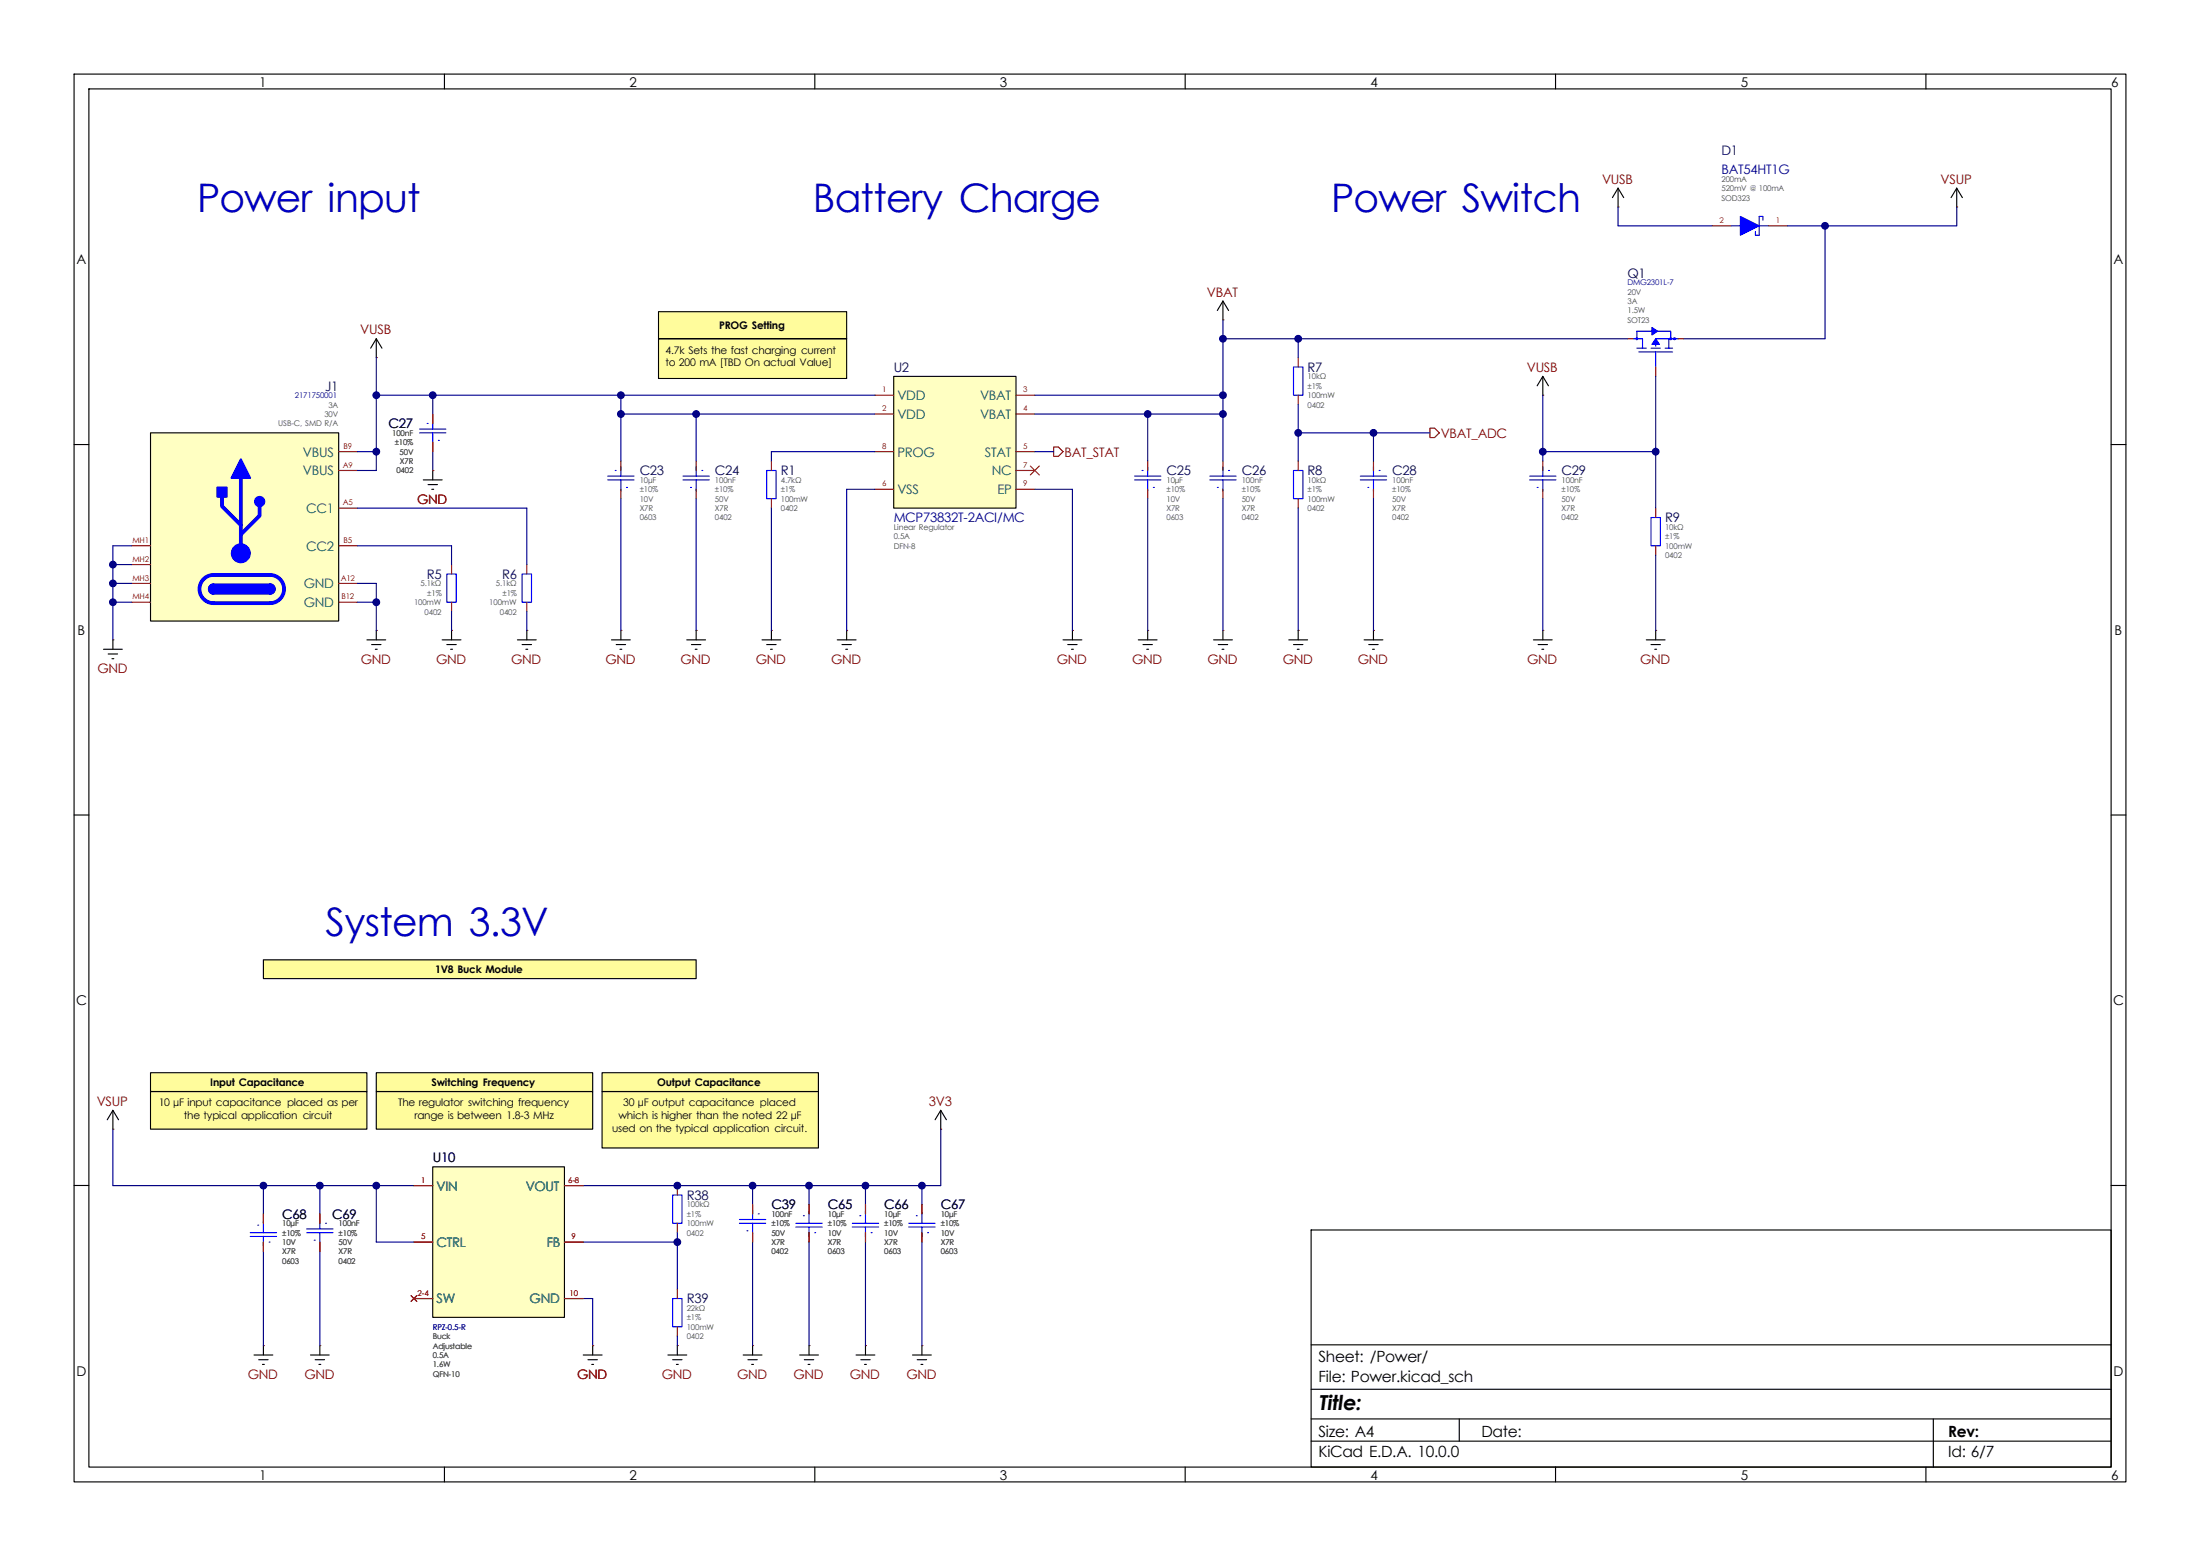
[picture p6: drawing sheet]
<svg xmlns="http://www.w3.org/2000/svg" width="297mm" height="210mm" viewBox="0 0 297 210" stroke-linecap="round" stroke-linejoin="round" font-family="sans-serif">
<path d="M0 0h297v210h-297z" fill="#fff" stroke="#fff" stroke-width=".14"/>
<g fill="none" stroke="#000" stroke-width=".15">
<path d="M10 10h277v190h-277zM12 12h273v186h-273zM60 10v2M110 10v2M160 10v2M210 10v2M260 10v2M10 60h2M285 60h2M10 110h2M285 110h2M10 160h2"/>
<path d="M177 166h108v32h-108zM285 160h2M60 198v2M110 198v2M160 198v2M177 194.5h108M177 191.5h108M177 187.5h108M177 181.5h108M197 191.5v3M210 198v2M260 198v2"/>
<path d="M261 191.5v6.5"/>
</g>
<g fill="#fffc9c">
<path d="M81.3 147.3h29.2v7.6h-29.2z"/>
<path d="M20.3 147.3h29.2v5.1h-29.2z"/>
<path d="M50.8 144.8h29.2v2.5h-29.2z"/>
<path d="M81.3 144.8h29.2v2.5h-29.2z"/>
<path d="M88.9 45.7h25.4v5.4h-25.4z"/>
<path d="M88.9 42.1h25.4v3.6h-25.4z"/>
<path d="M35.6 129.5h58.4v2.6h-58.4z"/>
<path d="M50.8 147.3h29.2v5.1h-29.2z"/>
<path d="M20.3 144.8h29.2v2.5h-29.2z"/>
</g>
<path d="M20.3 58.4h25.4v25.4h-25.4z" fill="#ffffc2"/>
<g fill="none" stroke="#000" stroke-width=".15">
<path d="M218.4 25.4l-.7 1.3M218.4 25.4l.8 1.3M218.4 25.4v2.5M20.3 58.4h25.4v25.4h-25.4zM57.1 64.8h2.6M57.8 65.4h1.3M58.3 66h.2M58.4 63.5v1.3M14 87.6h2.5M14.6 88.3h1.3M15.1 88.9h.3M15.2 86.4v1.2"/>
<path d="M15.2 149.9l-.7 1.2M15.2 149.9l.8 1.2M15.2 149.9v2.5M78.7 182.9h2.6M79.4 183.5h1.2M79.9 184.2h.2M80 181.6v1.3M90.2 182.9h2.5M90.8 183.5h1.3M91.3 184.2h.3M91.4 181.6v1.3M100.3 182.9h2.6"/>
<path d="M101 183.5h1.2M101.5 184.2h.2M101.6 181.6v1.3M115.6 182.9h2.5M116.2 183.5h1.3M116.7 184.2h.3M116.8 181.6v1.3"/>
</g>
<path d="M27.5 78.2a1.9 1.9 0 0 1 1.3-.6h7.6a1.91 1.91 0 0 1 1.9 1.9 1.91 1.91 0 0 1-1.9 1.9h-7.6a1.91 1.91 0 0 1-1.7-1.2 1.91 1.91 0 0 1 .4-2zM30 67.1v1.2l2.5 2.6M32.5 64.5v10.2M35.1 68.3v1.3l-2.6 2.5" fill="none" stroke="#00f" stroke-width=".51"/>
<path d="M28.8 78.9a.63 .63 0 0 0-.6 .6 .63 .63 0 0 0 .6 .6M36.4 78.9a.64 .64 0 0 1 .7 .6 .64 .64 0 0 1-.7 .6" fill="none" stroke="#00f" stroke-width=".25"/>
<g fill="#00f" stroke="#00f" stroke-width=".25">
<path d="M36.4 78.9a.64 .64 0 0 1 .7 .6 .64 .64 0 0 1-.7 .6z"/>
<path d="M32.5 62l1.3 2.5h-2.6z"/>
<path d="M29.3 65.8h1.3v1.3h-1.3z"/>
<path d="M28.4 79.1l.4-.2v1.2a.63 .63 0 0 1-.6-.4 .63 .63 0 0 1 .2-.6z"/>
<path d="M28.8 78.9h7.6v1.2h-7.6z"/>
<circle cx="35.1" cy="67.7" r=".63"/>
</g>
<circle cx="32.5" cy="74.7" r="1.27" fill="#00f" stroke="#00f" stroke-width=".15"/>
<g fill="none" stroke="#840000" stroke-width=".15">
<path d="M218.4 27.9h.1M58.4 55.9v1.3M58.4 59.7v1.3M17.8 78.7h2.5M17.8 73.7h2.5M17.8 76.2h2.5M45.7 68.6h2.6M45.7 63.5h2.6M45.7 78.7h2.6M45.7 73.7h2.6M45.7 61h2.6M58.4 63.5h.1"/>
<path d="M15.2 86.4h.1M17.8 81.3h2.5M45.7 81.3h2.6M15.2 152.4h.1M43.2 163.8v1.3M43.2 167.6v1.3M109.2 162.6v1.2M109.2 166.4v1.2M116.8 162.6v1.2M116.8 166.4v1.2M124.5 162.6v1.2M124.5 166.4v1.2"/>
<path d="M80 181.6h.1M91.4 181.6h.1M101.6 181.6h.1M116.8 181.6h.1"/>
</g>
<g fill="none" stroke="#00f" stroke-width=".15">
<path d="M56.6 57.9h3.6M56.6 58.4h3.6M57.7 57.2h.1M58.4 56.6v1.3M58.4 58.4v1.5M59.2 59.4h.1M41.4 165.9h3.6M41.4 166.4h3.6M42.4 167.4h.1M43.2 164.6v1.3M43.2 166.4v1.5M43.9 165.1h.1"/>
<path d="M107.4 165.6h3.6M107.4 165.1h3.6M108.5 164.1h.1M109.2 163.6v1.5M109.2 165.6v1.3M110 166.4h.1M115.1 165.6h3.5M115.1 165.1h3.5M116.1 164.1h.1M116.8 163.6v1.5M116.8 165.6v1.3M117.6 166.4h.1"/>
<path d="M122.7 165.6h3.5M122.7 165.1h3.5M123.7 164.1h.1M124.5 163.6v1.5M124.5 165.6v1.3M125.2 166.4h.1"/>
</g>
<path d="M120.6 50.8h16.6v17.8h-16.6z" fill="#ffffc2"/>
<path d="M120.6 50.8h16.6v17.8h-16.6z" fill="none" stroke="#000" stroke-width=".15"/>
<path d="M118.1 53.3h2.5M118.1 55.9h2.5M137.2 53.3h2.5M137.2 55.9h2.5M118.1 61h2.5M118.1 66h2.5M137.2 61h2.5M137.2 66h2.5M137.2 63.5h2.5" fill="none" stroke="#840000" stroke-width=".15"/>
<path d="M90.8 175.3h1.3v3.8h-1.3z" fill="#fff"/>
<path d="M90.8 175.3h1.3v3.8h-1.3z" fill="none" stroke="#00f" stroke-width=".15"/>
<path d="M50.8 85.1h.1M61 85.1h.1M91.4 174v1.3M91.4 179.1v1.2" fill="none" stroke="#840000" stroke-width=".15"/>
<path d="M49.5 86.4h2.6M50.2 87h1.2M50.7 87.6h.2M50.8 85.1v1.3M59.7 86.4h2.5M60.3 87h1.3M60.8 87.6h.3M61 85.1v1.3" fill="none" stroke="#000" stroke-width=".15"/>
<path d="M70.5 77.5h1.3v3.8h-1.3z" fill="#fff"/>
<path d="M70.5 77.5h1.3v3.8h-1.3z" fill="none" stroke="#00f" stroke-width=".15"/>
<path d="M71.1 76.2v1.3M71.1 85.1h.1M71.1 81.3v1.3" fill="none" stroke="#840000" stroke-width=".15"/>
<path d="M69.8 86.4h2.6M70.5 87h1.3M71 87.6h.2M71.1 85.1v1.3" fill="none" stroke="#000" stroke-width=".15"/>
<path d="M60.3 77.5h1.3v3.8h-1.3z" fill="#fff"/>
<g fill="none" stroke="#00f" stroke-width=".15">
<path d="M60.3 77.5h1.3v3.8h-1.3zM153.2 64.3h3.5M153.2 64.8h3.5M154.2 63.5h.1M154.9 63v1.3M154.9 64.8v1.5M155.7 65.8h.1M33.8 166.9h3.5M33.8 166.4h3.5M34.8 165.4h.1M35.6 164.8v1.6M35.6 166.9v1.2"/>
<path d="M36.3 167.6h.1"/>
</g>
<path d="M61 76.2v1.3M154.9 62.2v1.3M154.9 66v1.3M61 81.3v1.3M35.6 163.8v1.3M35.6 167.6v1.3M35.6 181.6h.1" fill="none" stroke="#840000" stroke-width=".15"/>
<path d="M34.3 182.9h2.5M34.9 183.5h1.3M35.4 184.2h.3M35.6 181.6v1.3" fill="none" stroke="#000" stroke-width=".15"/>
<path d="M58.4 157.5h17.8v20.3h-17.8z" fill="#ffffc2"/>
<path d="M50.8 45.7l-.8 1.3M50.8 45.7l.8 1.3M50.8 45.7v2.6M58.4 157.5h17.8v20.3h-17.8zM127 149.9l-.8 1.2M127 149.9l.8 1.2M127 149.9v2.5M41.9 182.9h2.5M42.5 183.5h1.3M43.1 184.2h.2M43.2 181.6v1.3" fill="none" stroke="#000" stroke-width=".15"/>
<g fill="none" stroke="#840000" stroke-width=".15">
<path d="M50.8 48.3h.1M127 152.4h.1M55.5 174.9l.8 .7M55.9 160h2.5M55.9 175.3h2.5M55.9 167.6h2.5M56.3 174.9l-.8 .7M76.2 160h2.5M76.2 175.3h2.5M76.2 167.6h2.5M101.6 162.6v1.2M101.6 166.4v1.2"/>
<path d="M43.2 181.6h.1"/>
</g>
<path d="M99.8 164.6h3.6M99.8 165.1h3.6M100.8 166.1h.1M101.6 163.3v1.3M101.6 165.1v1.5M102.4 163.8h.1" fill="none" stroke="#00f" stroke-width=".15"/>
<path d="M90.8 161.3h1.3v3.8h-1.3z" fill="#fff"/>
<path d="M82 64.3h3.6M82 64.8h3.6M83.1 63.5h.1M83.8 63v1.3M83.8 64.8v1.5M84.6 65.8h.1M90.8 161.3h1.3v3.8h-1.3z" fill="none" stroke="#00f" stroke-width=".15"/>
<path d="M83.8 62.2v1.3M83.8 66v1.3M83.8 85.1h.1M144.8 85.1h.1M154.9 85.1h.1M91.4 160v1.3M91.4 165.1v1.3M109.2 181.6h.1M124.5 181.6h.1" fill="none" stroke="#840000" stroke-width=".15"/>
<g fill="none" stroke="#000" stroke-width=".15">
<path d="M82.5 86.4h2.6M83.2 87h1.3M83.7 87.6h.2M83.8 85.1v1.3M143.5 86.4h2.5M144.1 87h1.3M144.7 87.6h.2M144.8 85.1v1.3M153.7 86.4h2.5M154.3 87h1.3M154.8 87.6h.3M154.9 85.1v1.3"/>
<path d="M107.9 182.9h2.6M108.6 183.5h1.3M109.1 184.2h.2M109.2 181.6v1.3M123.2 182.9h2.5M123.8 183.5h1.3M124.3 184.2h.3M124.5 181.6v1.3"/>
</g>
<path d="M103.5 63.5h1.3v3.8h-1.3z" fill="#fff"/>
<path d="M92.2 64.3h3.6M92.2 64.8h3.6M93.2 65.8h.1M94 63v1.3M94 64.8v1.5M94.7 63.5h.1M103.5 63.5h1.3v3.8h-1.3z" fill="none" stroke="#00f" stroke-width=".15"/>
<path d="M94 62.2v1.3M94 66v1.3M104.1 62.2v1.3M104.1 67.3v1.3M94 85.1h.1M104.1 85.1h.1M114.3 85.1h.1" fill="none" stroke="#840000" stroke-width=".15"/>
<path d="M92.7 86.4h2.5M93.3 87h1.3M93.9 87.6h.2M94 85.1v1.3M102.9 86.4h2.5M103.5 87h1.3M104 87.6h.3M104.1 85.1v1.3M113 86.4h2.6M113.7 87h1.2M114.2 87.6h.2M114.3 85.1v1.3" fill="none" stroke="#000" stroke-width=".15"/>
<path d="M174.6 49.5h1.3v3.8h-1.3z" fill="#fff"/>
<g fill="none" stroke="#00f" stroke-width=".15">
<path d="M174.6 49.5h1.3v3.8h-1.3zM183.6 64.3h3.6M183.6 64.8h3.6M184.7 65.8h.1M185.4 63v1.3M185.4 64.8v1.5M186.2 63.5h.1M206.5 64.3h3.6M206.5 64.8h3.6M207.5 65.8h.1M208.3 63v1.3M208.3 64.8v1.5"/>
<path d="M209 63.5h.1"/>
</g>
<path d="M175.3 48.3v1.2M175.3 53.3v1.3M185.4 62.2v1.3M185.4 66v1.3M208.3 62.2v1.3M208.3 66v1.3" fill="none" stroke="#840000" stroke-width=".15"/>
<path d="M174.6 63.5h1.3v3.8h-1.3z" fill="#fff"/>
<path d="M163.3 64.3h3.6M163.3 64.8h3.6M164.3 65.8h.1M165.1 63v1.3M165.1 64.8v1.5M165.9 63.5h.1M174.6 63.5h1.3v3.8h-1.3z" fill="none" stroke="#00f" stroke-width=".15"/>
<path d="M165.1 43.2h.1M208.3 53.3h.1M165.1 62.2v1.3M165.1 66v1.3M175.3 62.2v1.3M175.3 67.3v1.3M165.1 85.1h.1M175.3 85.1h.1M185.4 85.1h.1" fill="none" stroke="#840000" stroke-width=".15"/>
<g fill="none" stroke="#000" stroke-width=".15">
<path d="M165.1 40.6l-.8 1.3M165.1 40.6l.8 1.3M165.1 40.6v2.6M208.3 50.8l-.8 1.3M208.3 50.8l.7 1.3M208.3 50.8v2.5M163.8 86.4h2.6M164.5 87h1.2M165 87.6h.2M165.1 85.1v1.3M174 86.4h2.5M174.6 87h1.3"/>
<path d="M175.1 87.6h.3M175.3 85.1v1.3M184.1 86.4h2.6M184.8 87h1.3M185.3 87.6h.2M185.4 85.1v1.3"/>
</g>
<path d="M222.9 69.9h1.3v3.8h-1.3z" fill="#fff"/>
<path d="M222.9 69.9h1.3v3.8h-1.3z" fill="none" stroke="#00f" stroke-width=".15"/>
<path d="M264.2 27.9h.1M223.5 68.6v1.3M223.5 73.7v1.2M208.3 85.1h.1M223.5 85.1h.1" fill="none" stroke="#840000" stroke-width=".15"/>
<path d="M264.2 25.4l-.8 1.3M264.2 25.4l.7 1.3M264.2 25.4v2.5M207 86.4h2.5M207.6 87h1.3M208.2 87.6h.2M208.3 85.1v1.3M222.2 86.4h2.6M222.9 87h1.3M223.4 87.6h.2M223.5 85.1v1.3" fill="none" stroke="#000" stroke-width=".15"/>
<path d="M234.9 29.2l2.6 1.3-2.6 1.3z" fill="#00f"/>
<g fill="none" stroke="#00f" stroke-width=".15">
<path d="M233.7 30.5h1.2M234.9 29.2l2.6 1.3-2.6 1.3zM237.5 30.5h1.3M238 29.7v-.5h-.5v2.6h-.5v-.6M220.5 45.7h1.2v1.3M221 47h1.2M221.2 47.5h4.6M222.9 47h1.3M223 44.7h-2v1M223.5 44.7h2.1v1M223.5 47.5v2M224.8 47h1"/>
<path d="M225.3 45.7v1.3M226.6 45.7h-3.1v1"/>
<circle cx="221" cy="45.7" r=".13"/>
<circle cx="225.6" cy="45.7" r=".13"/>
<circle cx="226.1" cy="45.7" r=".13"/>
</g>
<g fill="none" stroke="#840000" stroke-width=".15">
<path d="M231.1 30.5h2.6M238.8 30.5h2.5M58.4 55.9v1.3M58.4 59.7v1.3M193 57.8h.7l.6 .6-.6 .7h-.7zM219.7 45.7h.8M223.5 49.5v1.3M226.6 45.7h.7M58.4 63.5h.1M142.2 60.3h.7l.6 .7-.6 .6h-.7zM35.6 163.8v1.3M35.6 167.6v1.3"/>
<path d="M43.2 163.8v1.3M43.2 167.6v1.3M55.5 174.9l.8 .7M55.9 160h2.5M55.9 175.3h2.5M55.9 167.6h2.5M56.3 174.9l-.8 .7M76.2 160h2.5M76.2 175.3h2.5M76.2 167.6h2.5M101.6 162.6v1.2M101.6 166.4v1.2"/>
<path d="M109.2 162.6v1.2M109.2 166.4v1.2M116.8 162.6v1.2M116.8 166.4v1.2M124.5 162.6v1.2M124.5 166.4v1.2M80 181.6h.1"/>
</g>
<g fill="#00f" stroke="#00f" stroke-width=".15">
<path d="M223.5 45.7l.5 .8h-1z"/>
<path d="M223 44.2l.8 .5-.8 .5z"/>
</g>
<g fill="none" stroke="#000084" stroke-width=".15">
<path d="M218.4 27.9v2.6h12.7M246.4 30.5v15.2h-19.1M264.2 27.9v2.6h-22.9M50.8 48.3v15.2h-2.5M50.8 53.3h67.3M58.4 53.3v2.6M83.8 55.9h34.3M83.8 53.3v8.9M94 55.9v6.3M139.7 53.3h25.4M139.7 55.9h25.4M154.9 55.9v6.3"/>
<path d="M165.1 43.2v19M165.1 45.7h54.6M175.3 58.4h17.7M175.3 45.7v2.6M175.3 54.6v7.6M185.4 58.4v3.8M208.3 53.3v8.9M223.5 50.8v17.8M15.2 76.2h2.6M15.2 78.7h2.6M17.8 73.7h-2.6v12.7M48.3 68.6h22.8v7.6"/>
<path d="M48.3 73.7h12.7v2.5M48.3 78.7h2.5v6.4M48.3 61h2.5M58.4 61v2.5M83.8 67.3v17.8M94 67.3v17.8M104.1 68.6v16.5M118.1 61h-14v1.2M118.1 66h-3.8v19.1M139.7 61h2.5M139.7 66h5.1v19.1M154.9 67.3v17.8"/>
<path d="M165.1 67.3v17.8M175.3 68.6v16.5M185.4 67.3v17.8M208.3 61h15.2M208.3 67.3v17.8M223.5 74.9v10.2M15.2 81.3h2.6M48.3 81.3h2.5M61 82.6v2.5M71.1 82.6v2.5M15.2 152.4v7.6h40.7M127 152.4v7.6h-48.3"/>
<path d="M35.6 160v3.8M35.6 168.9v12.7M43.2 160v3.8M43.2 168.9v12.7M50.8 160v7.6h5.1M78.7 175.3h1.3v6.3M78.7 167.6h12.7M91.4 166.4v7.6M101.6 160v2.6M101.6 167.6v14M109.2 160v2.6M109.2 167.6v14"/>
<path d="M116.8 160v2.6M116.8 167.6v14M124.5 160v2.6M124.5 167.6v14M91.4 180.3v1.3"/>
</g>
<path d="M139.1 62.9l1.2 1.2M140.3 62.9l-1.2 1.2" fill="none" stroke="#f00" stroke-width=".15"/>
<path d="M88.9 45.7h25.4v5.4h-25.4zM88.9 42.1h25.4v3.6h-25.4zM35.6 129.5h58.4v2.6h-58.4zM20.3 147.3h29.2v5.1h-29.2zM20.3 144.8h29.2v2.5h-29.2zM50.8 144.8h29.2v2.5h-29.2zM50.8 147.3h29.2v5.1h-29.2zM81.3 147.3h29.2v7.6h-29.2zM81.3 144.8h29.2v2.5h-29.2z" fill="none" stroke="#000" stroke-width=".15"/>
<g fill="#000084" stroke="#000084" stroke-width=".14">
<circle cx="35.6" cy="160" r=".46"/>
<circle cx="15.2" cy="76.2" r=".46"/>
<circle cx="15.2" cy="78.7" r=".46"/>
<circle cx="15.2" cy="81.3" r=".46"/>
<circle cx="43.2" cy="160" r=".46"/>
<circle cx="50.8" cy="81.3" r=".46"/>
<circle cx="83.8" cy="53.3" r=".46"/>
<circle cx="94" cy="55.9" r=".46"/>
<circle cx="58.4" cy="53.3" r=".46"/>
<circle cx="50.8" cy="53.3" r=".46"/>
<circle cx="83.8" cy="55.9" r=".46"/>
<circle cx="50.8" cy="61" r=".46"/>
<circle cx="109.2" cy="160" r=".46"/>
<circle cx="101.6" cy="160" r=".46"/>
<circle cx="116.8" cy="160" r=".46"/>
<circle cx="124.5" cy="160" r=".46"/>
<circle cx="91.4" cy="167.6" r=".46"/>
<circle cx="91.4" cy="160" r=".46"/>
<circle cx="50.8" cy="160" r=".46"/>
<circle cx="154.9" cy="55.9" r=".46"/>
<circle cx="165.1" cy="45.7" r=".46"/>
<circle cx="175.3" cy="58.4" r=".46"/>
<circle cx="185.4" cy="58.4" r=".46"/>
<circle cx="165.1" cy="53.3" r=".46"/>
<circle cx="165.1" cy="55.9" r=".46"/>
<circle cx="175.3" cy="45.7" r=".46"/>
<circle cx="208.3" cy="61" r=".46"/>
<circle cx="246.4" cy="30.5" r=".46"/>
<circle cx="223.5" cy="61" r=".46"/>
</g>
<g font-size="5.3" fill="#0000c2">
<text x="26.6" y="28.6">Power input</text>
<text x="109.7" y="28.6">Battery Charge</text>
<text x="179.7" y="28.6">Power Switch</text>
<text x="44" y="126.4">System 3.3V</text>
</g>
<text font-size="2.8" x="178" y="190.3">Title:</text>
<g font-size="2.1">
<text x="178" y="183.8">Sheet: /Power/</text>
<text x="178" y="186.5">File: Power.kicad_sch</text>
<text x="178" y="196.7">KiCad E.D.A. 10.0.0</text>
<text x="178" y="193.9">Size: A4</text>
<text x="200" y="193.9">Date:</text>
<text x="263" y="193.9">Rev:</text>
<text x="263" y="196.7">Id: 6/7</text>
</g>
<g font-size="1.8">
<text x="35" y="11.7">1</text>
<text x="85" y="11.7">2</text>
<text x="135" y="11.7">3</text>
<text x="185" y="11.7">4</text>
<text x="235" y="11.7">5</text>
<text x="285" y="11.7">6</text>
<text x="10.3" y="35.7">A</text>
<text x="285.3" y="35.7">A</text>
<text x="10.5" y="85.7">B</text>
<text x="285.5" y="85.7">B</text>
<text x="10.3" y="135.7">C</text>
<text x="285.3" y="135.7">C</text>
<text x="10.3" y="185.7">D</text>
<text x="285.3" y="185.7">D</text>
<text x="35" y="199.7">1</text>
<text x="85" y="199.7">2</text>
<text x="135" y="199.7">3</text>
<text x="185" y="199.7">4</text>
<text x="235" y="199.7">5</text>
<text x="285" y="199.7">6</text>
</g>
<g font-size="1.8" fill="#000048">
<text x="232.4" y="21">D1</text>
<text x="219.7" y="37.5">Q1</text>
<text x="43.9" y="52.7">J1</text>
<text x="120.6" y="50.2">U2</text>
<text x="176.5" y="50.2">R7</text>
<text x="52.5" y="57.8">C27</text>
<text x="86.4" y="64.2">C23</text>
<text x="96.5" y="64.2">C24</text>
<text x="105.4" y="64.2">R1</text>
<text x="157.5" y="64.2">C25</text>
<text x="167.6" y="64.2">C26</text>
<text x="176.5" y="64.2">R8</text>
<text x="188" y="64.2">C28</text>
<text x="210.8" y="64.2">C29</text>
<text x="224.8" y="70.5">R9</text>
<text x="57.6" y="78.1">R5</text>
<text x="67.8" y="78.1">R6</text>
<text x="58.4" y="156.9">U10</text>
<text x="92.7" y="162">R38</text>
<text x="38.1" y="164.5">C68</text>
<text x="44.8" y="164.5">C69</text>
<text x="104.1" y="163.2">C39</text>
<text x="111.8" y="163.2">C65</text>
<text x="119.4" y="163.2">C66</text>
<text x="127" y="163.2">C67</text>
<text x="92.7" y="175.9">R39</text>
</g>
<g font-size="1.8" fill="#000084">
<text x="232.4" y="23.5">BAT54HT1G</text>
<text x="120.6" y="70.5">MCP73832T-2ACI/MC</text>
</g>
<g font-size="1.8" fill="#840000">
<text x="216.3" y="24.8">VUSB</text>
<text x="262" y="24.8">VSUP</text>
<text x="162.9" y="40">VBAT</text>
<text x="48.6" y="45.1">VUSB</text>
<text x="206.1" y="50.2">VUSB</text>
<text x="194.5" y="59.1">VBAT_ADC</text>
<text x="143.7" y="61.6">BAT_STAT</text>
<text x="56.3" y="68">GND</text>
<text x="48.7" y="89.6">GND</text>
<text x="58.9" y="89.6">GND</text>
<text x="69" y="89.6">GND</text>
<text x="81.7" y="89.6">GND</text>
<text x="91.9" y="89.6">GND</text>
<text x="102" y="89.6">GND</text>
<text x="112.2" y="89.6">GND</text>
<text x="142.7" y="89.6">GND</text>
<text x="152.8" y="89.6">GND</text>
<text x="163" y="89.6">GND</text>
<text x="173.2" y="89.6">GND</text>
<text x="183.3" y="89.6">GND</text>
<text x="206.2" y="89.6">GND</text>
<text x="221.4" y="89.6">GND</text>
<text x="13.1" y="90.8">GND</text>
<text x="13.1" y="149.3">VSUP</text>
<text x="125.4" y="149.3">3V3</text>
<text x="33.5" y="186.1">GND</text>
<text x="41.1" y="186.1">GND</text>
<text x="77.9" y="186.1">GND</text>
<text x="89.3" y="186.1">GND</text>
<text x="99.5" y="186.1">GND</text>
<text x="107.1" y="186.1">GND</text>
<text x="114.7" y="186.1">GND</text>
<text x="122.4" y="186.1">GND</text>
</g>
<g font-size="1.8" fill="#006464">
<text x="121.2" y="54">VDD</text>
<text x="121.2" y="56.5">VDD</text>
<text x="132.3" y="54">VBAT</text>
<text x="132.3" y="56.5">VBAT</text>
<text x="40.9" y="64.2">VBUS</text>
<text x="40.9" y="61.6">VBUS</text>
<text x="121.2" y="61.6">PROG</text>
<text x="132.9" y="61.6">STAT</text>
<text x="133.9" y="64.2">NC</text>
<text x="41.3" y="69.2">CC1</text>
<text x="121.2" y="66.7">VSS</text>
<text x="134.6" y="66.7">EP</text>
<text x="41.3" y="74.3">CC2</text>
<text x="41" y="79.4">GND</text>
<text x="41" y="81.9">GND</text>
<text x="58.9" y="160.7">VIN</text>
<text x="71" y="160.7">VOUT</text>
<text x="58.9" y="168.3">CTRL</text>
<text x="73.8" y="168.3">FB</text>
<text x="58.9" y="175.9">SW</text>
<text x="71.5" y="175.9">GND</text>
</g>
<g font-size="1.4">
<text x="89.9" y="47.7">4.7k Sets the fast charging current</text>
<text x="97.1" y="44.4">PROG Setting</text>
<text x="89.9" y="49.4">to 200 mA [TBD On actual Value]</text>
<text x="58.8" y="131.3">1V8 Buck Module</text>
<text x="21.4" y="149.3">10 µF input capacitance placed as per</text>
<text x="28.4" y="146.6">Input Capacitance</text>
<text x="53.7" y="149.3">The regulator switching frequency</text>
<text x="58.3" y="146.6">Switching Frequency</text>
<text x="84.1" y="149.3">30 µF output capacitance placed</text>
<text x="88.7" y="146.6">Output Capacitance</text>
<text x="24.8" y="151">the typical application circuit</text>
<text x="55.9" y="151">range is between 1.8-3 MHz</text>
<text x="82.6" y="152.7">used on the typical application circuit.</text>
<text x="83.5" y="151">which is higher than the noted 22 µF</text>
</g>
<g font-size="1.1" fill="#484848">
<text x="232.4" y="25.8">520mV @ 100mA</text>
<text x="232.4" y="24.5">200mA</text>
<text x="232.4" y="27.1">SOD323</text>
<text x="219.7" y="39.8">20V</text>
<text x="219.7" y="41">3A</text>
<text x="219.7" y="43.6">SOT23</text>
<text x="219.7" y="42.3">1.5W</text>
<text x="176.5" y="51.2">10kΩ</text>
<text x="176.5" y="52.5">±1%</text>
<text x="176.5" y="53.7">100mW</text>
<text x="37.6" y="57.5">USB-C, SMD R/A</text>
<text x="43.8" y="56.3">30V</text>
<text x="44.3" y="55">3A</text>
<text x="52.9" y="58.8">100nF</text>
<text x="176.5" y="55">0402</text>
<text x="53.3" y="60.1">±10%</text>
<text x="53.5" y="63.9">0402</text>
<text x="53.9" y="61.4">50V</text>
<text x="54" y="62.6">X7R</text>
<text x="86.4" y="65.2">10µF</text>
<text x="96.5" y="65.2">100nF</text>
<text x="105.4" y="65.2">4.7kΩ</text>
<text x="157.5" y="65.2">10µF</text>
<text x="167.6" y="65.2">100nF</text>
<text x="176.5" y="65.2">10kΩ</text>
<text x="188" y="65.2">100nF</text>
<text x="210.8" y="65.2">100nF</text>
<text x="86.4" y="67.7">10V</text>
<text x="86.4" y="69">X7R</text>
<text x="86.4" y="70.2">0603</text>
<text x="86.4" y="66.4">±10%</text>
<text x="96.5" y="67.7">50V</text>
<text x="96.5" y="69">X7R</text>
<text x="96.5" y="70.2">0402</text>
<text x="96.5" y="66.4">±10%</text>
<text x="105.4" y="66.4">±1%</text>
<text x="105.4" y="69">0402</text>
<text x="105.4" y="67.7">100mW</text>
<text x="120.6" y="71.5">Linear Regulator</text>
<text x="157.5" y="67.7">10V</text>
<text x="157.5" y="69">X7R</text>
<text x="157.5" y="70.2">0603</text>
<text x="157.5" y="66.4">±10%</text>
<text x="167.6" y="67.7">50V</text>
<text x="167.6" y="69">X7R</text>
<text x="167.6" y="70.2">0402</text>
<text x="167.6" y="66.4">±10%</text>
<text x="176.5" y="66.4">±1%</text>
<text x="176.5" y="69">0402</text>
<text x="176.5" y="67.7">100mW</text>
<text x="188" y="67.7">50V</text>
<text x="188" y="69">X7R</text>
<text x="188" y="70.2">0402</text>
<text x="188" y="66.4">±10%</text>
<text x="210.8" y="67.7">50V</text>
<text x="210.8" y="69">X7R</text>
<text x="210.8" y="70.2">0402</text>
<text x="210.8" y="66.4">±10%</text>
<text x="224.8" y="71.5">10kΩ</text>
<text x="120.6" y="72.8">0.5A</text>
<text x="120.6" y="74.1">DFN-8</text>
<text x="224.8" y="72.8">±1%</text>
<text x="224.8" y="75.3">0402</text>
<text x="224.8" y="74.1">100mW</text>
<text x="55.9" y="81.7">100mW</text>
<text x="56.8" y="79.1">5.1kΩ</text>
<text x="57.3" y="82.9">0402</text>
<text x="57.7" y="80.4">±1%</text>
<text x="66.1" y="81.7">100mW</text>
<text x="66.9" y="79.1">5.1kΩ</text>
<text x="67.5" y="82.9">0402</text>
<text x="67.8" y="80.4">±1%</text>
<text x="38.1" y="165.5">10µF</text>
<text x="38.1" y="166.8">±10%</text>
<text x="45.7" y="165.5">100nF</text>
<text x="45.7" y="166.8">±10%</text>
<text x="92.7" y="163">100kΩ</text>
<text x="92.7" y="164.2">±1%</text>
<text x="92.7" y="166.8">0402</text>
<text x="92.7" y="165.5">100mW</text>
<text x="104.1" y="166.8">50V</text>
<text x="104.1" y="164.2">100nF</text>
<text x="104.1" y="165.5">±10%</text>
<text x="111.8" y="166.8">10V</text>
<text x="111.8" y="164.2">10µF</text>
<text x="111.8" y="165.5">±10%</text>
<text x="119.4" y="166.8">10V</text>
<text x="119.4" y="164.2">10µF</text>
<text x="119.4" y="165.5">±10%</text>
<text x="127" y="166.8">10V</text>
<text x="127" y="164.2">10µF</text>
<text x="127" y="165.5">±10%</text>
<text x="38.1" y="168">10V</text>
<text x="38.1" y="169.3">X7R</text>
<text x="38.1" y="170.6">0603</text>
<text x="45.7" y="168">50V</text>
<text x="45.7" y="169.3">X7R</text>
<text x="45.7" y="170.6">0402</text>
<text x="104.1" y="168">X7R</text>
<text x="104.1" y="169.3">0402</text>
<text x="111.8" y="168">X7R</text>
<text x="111.8" y="169.3">0603</text>
<text x="119.4" y="168">X7R</text>
<text x="119.4" y="169.3">0603</text>
<text x="127" y="168">X7R</text>
<text x="127" y="169.3">0603</text>
<text x="92.7" y="176.9">22kΩ</text>
<text x="92.7" y="178.2">±1%</text>
<text x="92.7" y="179.5">100mW</text>
<text x="58.4" y="180.7">Buck</text>
<text x="58.4" y="183.3">0.5A</text>
<text x="58.4" y="182">Adjustable</text>
<text x="58.4" y="184.5">1.6W</text>
<text x="58.4" y="185.8">QFN-10</text>
<text x="92.7" y="180.7">0402</text>
</g>
<g font-size="1.1" fill="#a90000">
<text x="232.1" y="30.1">2</text>
<text x="239.7" y="30.1">1</text>
<text x="119.1" y="53">1</text>
<text x="138.1" y="53">3</text>
<text x="119.1" y="55.5">2</text>
<text x="138.1" y="55.5">4</text>
<text x="46.3" y="63.1">A9</text>
<text x="46.4" y="60.6">B9</text>
<text x="119.1" y="65.7">6</text>
<text x="119.1" y="60.6">8</text>
<text x="138.1" y="60.6">5</text>
<text x="138.1" y="63.1">7</text>
<text x="138.1" y="65.7">9</text>
<text x="46.3" y="68.2">A5</text>
<text x="17.9" y="73.3">MH1</text>
<text x="17.9" y="75.8">MH2</text>
<text x="46.4" y="73.3">B5</text>
<text x="17.9" y="78.4">MH3</text>
<text x="17.9" y="80.9">MH4</text>
<text x="46" y="78.4">A12</text>
<text x="46.1" y="80.9">B12</text>
<text x="56.9" y="159.6">1</text>
<text x="76.7" y="159.6">6-8</text>
<text x="56.9" y="167.3">5</text>
<text x="77.2" y="167.3">9</text>
<text x="56.4" y="174.9">2-4</text>
<text x="76.9" y="174.9">10</text>
</g>
<g font-size="1.1" fill="#000084">
<text x="219.7" y="38.5">DMG2301L-7</text>
<text x="39.8" y="53.7">2171750001</text>
<text x="58.4" y="179.5">RPZ-0.5-R</text>
</g>
</svg>
